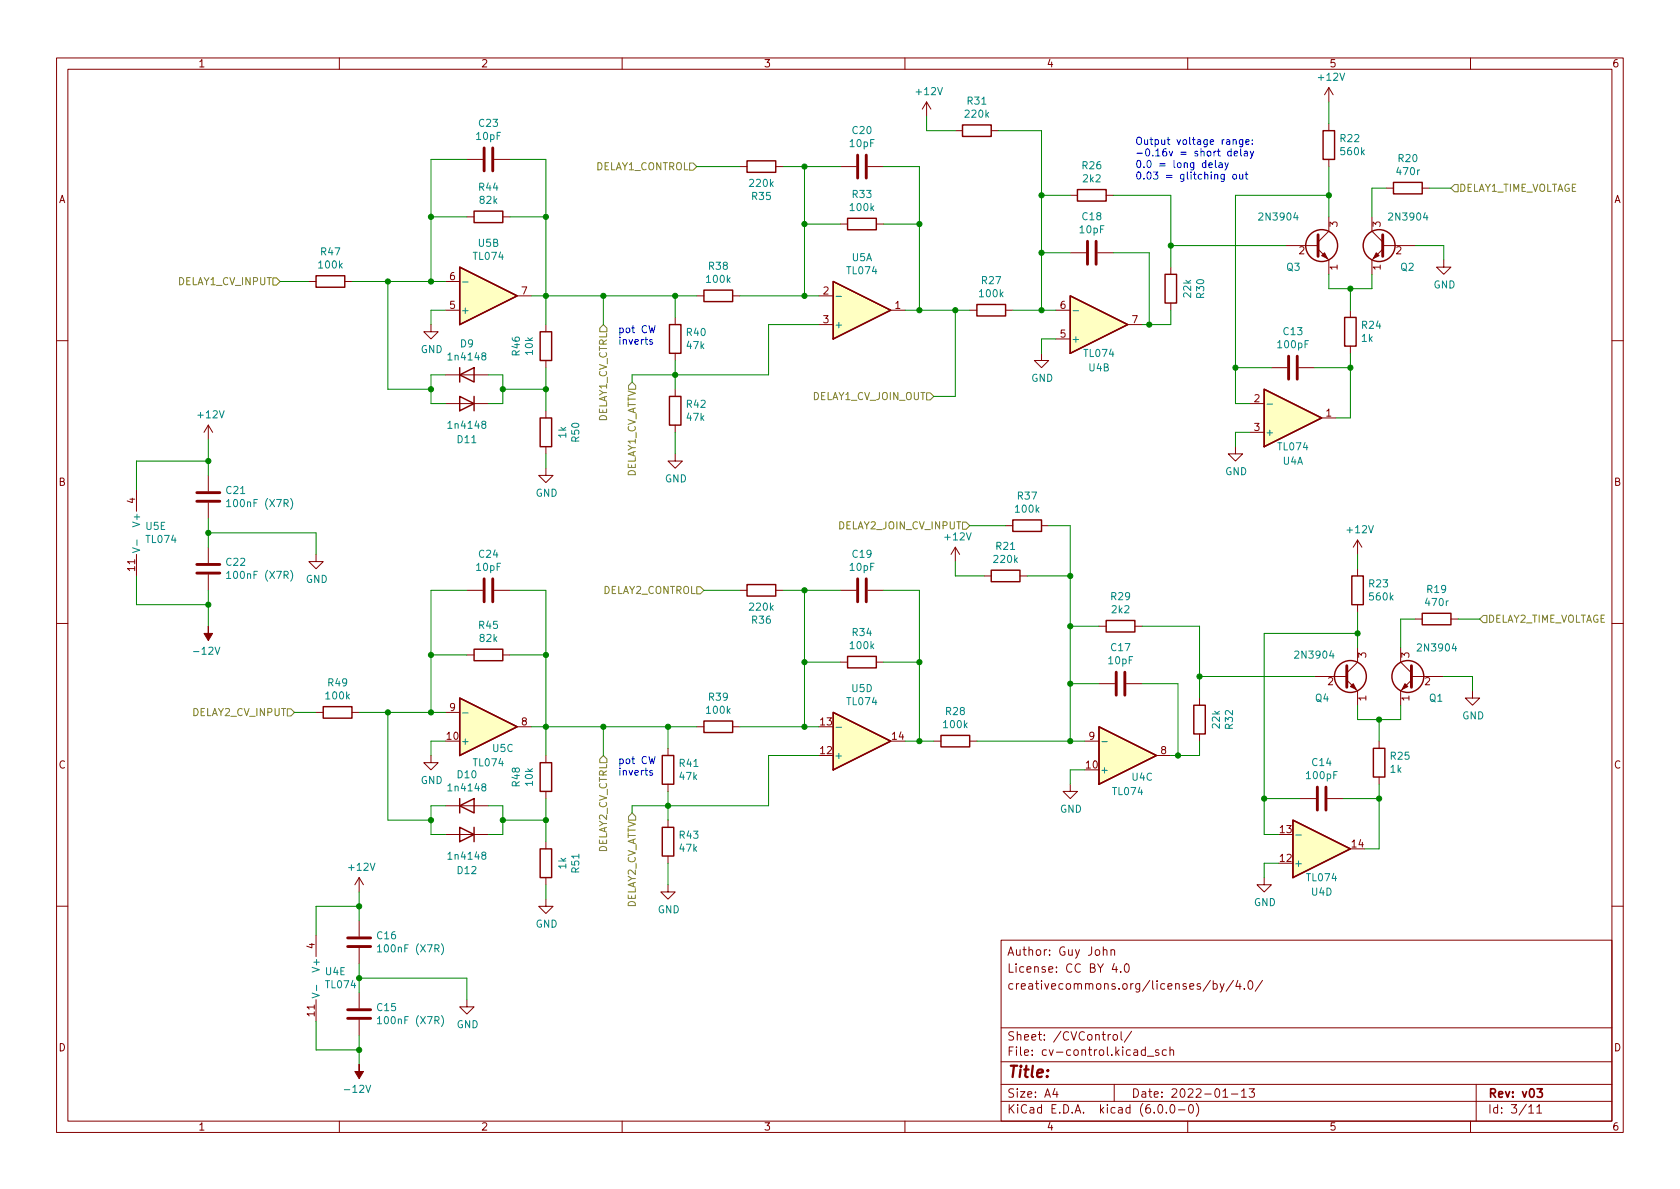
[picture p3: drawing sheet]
<svg xmlns="http://www.w3.org/2000/svg" width="297mm" height="210mm" viewBox="0 0 297 210" stroke-linecap="round" stroke-linejoin="round" font-family="sans-serif">
<g fill="none" stroke="#840000" stroke-width=".18">
<path d="M10 10.2h277v190.1h-277zM12 12.2h273v186.1h-273zM60 10.2v2M110 10.2v2M160 10.2v2M163.8 18l-.7 1.3M163.8 18v2.6M163.8 18l.8 1.3M210 10.2v2M234.9 15.5v2.5M234.9 15.5l-.7 1.3M234.9 15.5l.8 1.3"/>
<path d="M260 10.2v2M82.5 38.3h1.3M82.5 28.2h2.8M87.4 28.2h2.8M88.9 38.3h1.3M130.8 29.5h1.3M137.2 29.5h1.2M148.6 29.5h2.8M148.6 39.6h1.3M153.4 29.5h2.8M154.9 39.6h1.3M168.9 23.1h1.3"/>
<path d="M175.3 23.1h1.2M189.2 34.5h1.3M195.6 34.5h1.2M234.9 38.3v2.6l-1.9 1.9M234.9 21.8v1.3M234.9 28.2v1.3M242.6 38.3v2.6l1.9 1.9M245.1 33.3h1.3M251.5 33.3h1.2M54.6 49.8h1.3M61 49.8h1.2M76.2 57.4v1.3h1.3l-1.3 1.2-1.3-1.2h1.3"/>
<path d="M78.7 49.8h2.6M78.7 54.9h2.6M91.4 52.3h2.6M96.5 57.4v1.3M119.4 56.1v1.3M123.2 52.3h1.3M129.5 52.3h1.3M144.8 52.3h2.5M144.8 57.4h2.5M157.5 54.9h2.5M171.4 54.9h1.3M177.8 54.9h1.3"/>
<path d="M186.7 54.9h2.5M186.7 59.9h2.5M189.2 44.7h2.8M194.1 44.7h2.7M199.4 57.4h2.5M207 47.2v1.3M207 53.6v1.3M227.3 43.4h5.7M233 44.1l1.9 1.9v2.5M238.8 54.9v1.2M244.5 44.1l-1.9 1.9v2.5M244.5 43.4h5.7"/>
<path d="M255.3 46v1.2h1.2l-1.2 1.3-1.3-1.3h1.3M10 60.2h2M36.8 75.2l-.7 1.2M36.8 75.2v2.5M36.8 75.2l.8 1.2M78.7 66.3h7.7M78.7 71.4h7.7M96.5 63.7v1.3M96.5 72.6v1.3M96.5 79v1.3M119.4 62.5v1.2M119.4 68.8v1.3"/>
<path d="M119.4 75.2v1.2M184.1 62.5v1.2h1.3l-1.3 1.3-1.2-1.3h1.2M218.4 79v1.3h1.3l-1.3 1.2-1.2-1.2h1.2M221 71.4h2.5M221 76.4h2.5M224.8 65h2.8M229.6 65h2.8M233.7 73.9h2.5M238.8 61.2v1.3M285 60.2h2M24.1 86.6v3.8M24.1 98v3.8"/>
<path d="M36.8 84.1v2.8M36.8 88.9v2.8M36.8 96.8v2.8M55.9 98v1.3h1.2l-1.2 1.3-1.3-1.3h1.3M96.5 82.8v1.3h1.3l-1.3 1.2-1.3-1.2h1.3M119.4 80.3v1.2h1.2l-1.2 1.3-1.3-1.3h1.3M168.9 96.8l-.8 1.2M168.9 96.8v2.5M168.9 96.8l.8 1.2M177.8 93h1.3M184.1 93h1.3M240 95.5v2.5"/>
<path d="M240 95.5l-.7 1.3M240 95.5l.8 1.3M10 110.2h2M36.8 101.6v2.8M82.5 104.4h2.8M82.5 115.8h1.3M87.4 104.4h2.8M88.9 115.8h1.3M130.8 104.4h1.3M137.2 104.4h1.2M148.6 104.4h2.8M148.6 117.1h1.3"/>
<path d="M153.4 104.4h2.8M154.9 117.1h1.3M174 101.8h1.3M180.3 101.8h1.3M194.3 110.7h1.3M200.7 110.7h1.2M232.4 119.6h5.7M240 100.6v1.2M240 106.9v1.3M240 114.5v2.6l-1.9 1.9M247.6 114.5v2.6l2 1.9M249.6 119.6h5.7"/>
<path d="M250.2 109.5h1.3M256.5 109.5h1.3M285 110.2h2M55.9 126h1.2M62.2 126h1.3M76.2 133.6v1.3h1.3l-1.3 1.2-1.3-1.2h1.3M78.7 126h2.6M91.4 128.5h2.6M96.5 133.6v1.3M96.5 139.9v1.3M118.1 132.3v1.3M118.1 138.7v1.2"/>
<path d="M123.2 128.5h1.3M129.5 128.5h1.3M165.1 131.1h1.3M171.4 131.1h1.3M189.2 138.7v1.2h1.3l-1.3 1.3-1.2-1.3h1.2M191.8 131.1h2.5M194.3 120.9h2.8M199.1 120.9h2.8M204.5 133.6h2.5M212.1 123.4v1.3M212.1 129.8v1.3M238.1 120.3l1.9 1.9v2.5"/>
<path d="M243.8 131.1v1.2M243.8 137.4v1.3M249.6 120.3l-2 1.9v2.5M260.3 122.2v1.2h1.3l-1.3 1.3-1.2-1.3h1.2M63.5 155.2l-.8 1.3M63.5 155.2v2.5M63.5 155.2l.8 1.3M78.7 142.5h7.7M78.7 147.6h7.7M96.5 159v1.3h1.3l-1.3 1.2-1.3-1.2h1.3M96.5 148.8v1.3M96.5 155.2v1.3"/>
<path d="M118.1 156.5v1.2h1.3l-1.3 1.3-1.3-1.3h1.3M118.1 145v1.3M118.1 151.4v1.2M223.5 155.2v1.3h1.3l-1.3 1.2-1.3-1.2h1.3M229.9 141.2h2.8M234.7 141.2h2.8M10 160.2h2M55.9 165.3v3.9M55.9 176.8v3.8M63.5 162.8v2.8M63.5 167.6v2.8M63.5 175.5v2.8"/>
<path d="M82.5 176.8v1.2h1.3l-1.3 1.3-1.2-1.3h1.2M177 166.3h108v32h-108zM195.1 168.1l.2-.2 .3 .1 .1 .9M195.1 167.4v1.5M196.4 168.1l.2-.2 .4 .1 .1 .9M196.4 167.9v1M197 170.4l-.4 1h1M197.4 170.9v1M198.1 171.8v.1M198.9 170.6l.2-.2a.81 .81 0 0 1 .6 .7 .81 .81 0 0 1-.3 .8h-.1a.81 .81 0 0 1-.4-1.3zM214 173.4l-1.3 1.9M214.5 174l.4-.1 .3 .3v.4l-.1 .3h-.6"/>
<path d="M214.5 173.4v1.5M215.7 173.9l.4 1M216.4 173.9l-.5 1.4-.2 .1M218.1 173.4l-1.3 1.9M218.9 173.4l-.4 1h.9M219.2 173.9v1M220 174.8v.1M220.8 173.6l.2-.2a.81 .81 0 0 1 .6 .7 .81 .81 0 0 1-.3 .8h-.2a.81 .81 0 0 1-.3-1.3zM223.2 173.4l-1.3 1.9M285 160.2h2M60 198.3v2M63.5 180.3v2.8"/>
<path d="M110 198.3v2M160 198.3v2M177 194.8h108M177 191.8h108M177 187.8h108M177 181.8h108M186.5 192.5l-.4 1h1M186.9 193v1M196.4 182.9l-.3 .1-.2 .2M196.9 183.1l.2-.2 .4 .2 .1 .5-.2 .3h-.3l-.2-.1zM197 191.8v3M198.2 182.4v1.3l.2 .2"/>
<path d="M200.1 182.4l-1.3 1.9M202.5 185.7l-.4-.1-.3 .3v.4l.1 .3h.6M202.5 185.1v1.5M202.9 186.8h1.1M204.9 185.7l-.4-.1-.2 .2 .1 .3 .5 .1v.4h-.6M204.9 195.4l.2-.1a.81 .81 0 0 1 .6 .7 .81 .81 0 0 1-.3 .8h-.2a.81 .81 0 0 1-.6-.6 .81 .81 0 0 1 .3-.8zM206.2 196.7v.1M206.2 185.7l-.4-.1-.3 .3v.4l.1 .3h.6M206.9 185.8l.2-.2 .3 .1 .1 .9M206.9 185.1v1.5M207.1 195.4l.1-.1a.81 .81 0 0 1 .6 .7 .81 .81 0 0 1-.3 .8h-.1a.81 .81 0 0 1-.6-.6 .81 .81 0 0 1 .3-.8zM208.4 196.3h1.1"/>
<path d="M210 198.3v2M210.4 195.4l.1-.1a.81 .81 0 0 1 .6 .7 .81 .81 0 0 1-.3 .8h-.2a.81 .81 0 0 1-.5-.6 .81 .81 0 0 1 .3-.8zM211.5 195.1a1.72 1.72 0 0 1 0 2.3M216.2 194h.9M217.7 193.5h1.2M219.5 193l.4-.5v1.5M219.5 194h.9M220.9 192.5h.9l-.5 .6 .4 .1v.7l-.2 .1h-.4l-.2-.1M260 198.3v2M261 191.8v6.5M270.3 195.8l.4-.5v1.5M270.3 196.8h.9"/>
<path d="M271.7 195.8l.5-.5v1.5M271.7 196.8h.9"/>
</g>
<path d="M271.8 192.5h.9l-.5 .6 .4 .1v.7l-.2 .1h-.4l-.2-.1" fill="none" stroke="#840000" stroke-width=".3"/>
<g fill="none" stroke="#840000" stroke-width=".25">
<path d="M83.8 37.3h5.1v2.1h-5.1zM132.1 28.4h5.1v2.1h-5.1zM149.9 38.6h5v2h-5zM170.2 22.1h5.1v2h-5.1zM190.5 33.5h5.1v2.1h-5.1zM233.9 23.1h2.1v5.1h-2.1zM246.4 32.3h5.1v2h-5.1zM55.9 48.8h5.1v2h-5.1zM81.3 47.2l10.1 5.1-10.1 5.1zM95.5 58.7h2v5h-2zM118.4 57.4h2v5.1h-2zM124.5 51.3h5v2h-5z"/>
<path d="M147.3 49.8l10.2 5.1-10.2 5zM172.7 53.8h5.1v2.1h-5.1zM189.2 52.3l10.2 5.1-10.2 5.1zM206 48.5h2v5.1h-2zM237.7 56.1h2.1v5.1h-2.1zM81.3 66.3l2.5-1.3v2.6zM81.3 70.1l2.5 1.3-2.5 1.2zM81.3 65v2.6M83.8 70.1v2.5M95.5 73.9h2v5.1h-2zM118.4 70.1h2v5.1h-2zM223.5 68.8l10.2 5.1-10.2 5.1z"/>
<path d="M179.1 91.9h5v2.1h-5zM83.8 114.8h5.1v2h-5.1zM132.1 103.4h5.1v2h-5.1zM149.9 116.1h5v2h-5zM175.3 100.8h5v2.1h-5zM195.6 109.7h5.1v2.1h-5.1zM239 101.8h2v5.1h-2zM251.5 108.5h5v2h-5zM57.1 125h5.1v2h-5.1zM81.3 123.4l10.1 5.1-10.1 5.1zM95.5 134.9h2v5h-2zM117.1 133.6h2v5.1h-2z"/>
<path d="M124.5 127.5h5v2h-5zM147.3 126l10.2 5.1-10.2 5zM166.4 130h5v2.1h-5zM194.3 128.5l10.2 5.1-10.2 5.1zM211.1 124.7h2v5.1h-2zM242.8 132.3h2.1v5.1h-2.1zM81.3 142.5l2.5-1.3v2.6zM81.3 146.3l2.5 1.3-2.5 1.2zM81.3 141.2v2.6M83.8 146.3v2.5M95.5 150.1h2v5.1h-2zM117.1 146.3h2v5.1h-2z"/>
<path d="M228.6 145l10.2 5.1-10.2 5.1z"/>
<circle cx="233.7" cy="43.4" r="2.82"/>
<circle cx="243.8" cy="43.4" r="2.82"/>
<circle cx="238.8" cy="119.6" r="2.82"/>
<circle cx="248.9" cy="119.6" r="2.82"/>
</g>
<g fill="none" stroke="#840000" stroke-width=".51">
<path d="M85.6 26.2v4M87.1 26.2v4M151.6 27.4v4.1M153.2 27.4v4.1M192.3 42.7v4M193.8 42.7v4M233 41.5v3.8M244.5 41.5v3.8M227.8 63v4.1M229.4 63v4.1M34.8 87.1h4.1M34.8 88.6h4.1"/>
<path d="M34.8 99.8h4.1M34.8 101.3h4.1M85.6 102.4v4M87.1 102.4v4M151.6 102.4v4M153.2 102.4v4M197.4 118.9v4M198.9 118.9v4M238.1 117.7v3.8M249.6 117.7v3.8M232.9 139.2v4.1M234.4 139.2v4.1"/>
<path d="M61.5 178.6h4M61.5 165.9h4M61.5 167.4h4M61.5 180.1h4"/>
</g>
<g fill="none" stroke="#008484" stroke-width=".18">
<path d="M81.8 49.9h1M147.8 52.4h1M189.7 54.9h1M224 71.5h1M23.4 96.9l1.3 .4-1.3 .4M24.2 95.5v.9M40.1 88.7l.3-.4v1.3M40.1 89.6h.7M51.4 88.1a1.46 1.46 0 0 1 0 2M40.1 101.4l.3-.4v1.3M40.1 102.3h.7M51.4 100.8a1.46 1.46 0 0 1 0 2"/>
<path d="M81.8 126.1h1M147.8 128.6h1M194.8 131.1h1M229.1 147.7h1M55.2 175.6l1.3 .4-1.3 .5M56 174.2v1M66.7 167.4l.4-.3v1.2M66.7 168.3h.8M78.1 179.6a1.46 1.46 0 0 1 0 1.9M78.1 166.9a1.46 1.46 0 0 1 0 1.9M66.7 180.1l.4-.3v1.2M66.7 181h.8"/>
</g>
<g fill="#840000" stroke="#840000" stroke-width=".18">
<path d="M36.8 110.7v1.3h.8l-.8 1.3-.7-1.3h.7z"/>
<path d="M238.8 121.4l.5-.5 .5 1z"/>
<path d="M63.5 188.2v1.3h.8l-.8 1.2-.8-1.2h.8z"/>
<path d="M248.4 120.9l.5 .5-1 .5z"/>
<path d="M233.7 45.2l.5-.5 .5 1z"/>
<path d="M243.3 44.7l.5 .5-1 .5z"/>
</g>
<g fill="#ffffc2" stroke="#ffffc2" stroke-width=".18">
<path d="M228.6 145l10.2 5.1-10.2 5.1z"/>
<path d="M81.3 123.4l10.1 5.1-10.1 5.1z"/>
<path d="M81.3 47.2l10.1 5.1-10.1 5.1z"/>
<path d="M194.3 128.5l10.2 5.1-10.2 5.1z"/>
<path d="M147.3 49.8l10.2 5.1-10.2 5z"/>
<path d="M223.5 68.8l10.2 5.1-10.2 5.1z"/>
<path d="M147.3 126l10.2 5.1-10.2 5z"/>
<path d="M189.2 52.3l10.2 5.1-10.2 5.1z"/>
</g>
<path d="M121.9 28.8h.7l.6 .7-.6 .6h-.7zM257.2 32.6h.6v1.3h-.6l-.7-.6zM48.3 49.1h.6l.6 .7-.6 .6h-.6zM106.7 57.4l.6 .6v.7h-1.3v-.7zM111.8 67.6l.6 .6v.6h-1.3v-.6zM163.8 69.5h.7l.6 .6-.6 .6h-.7zM170.2 92.3h.6l.6 .7-.6 .6h-.6zM123.2 103.8h.6l.7 .6-.7 .6h-.6zM262.3 108.8h.6v1.3h-.6l-.7-.6zM50.8 125.3h.6l.7 .7-.7 .6h-.6zM106 134.2l.7-.6 .6 .6v.7h-1.3zM111.8 143.8l.6 .6v.6h-1.3v-.6z" fill="none" stroke="#848400" stroke-width=".18"/>
<g fill="none" stroke="#0000c2" stroke-width=".18">
<path d="M213.7 29.2l.6-.1v-.3h-.4l-.2 .2 .1 .6h.5M214.9 28.4v1.1l.2 .1M215.6 28.8h.4l.1 .8M216.1 29.1h-.4l-.2 .2 .2 .3h.4M216.5 30.8v1.1l-.3 .2-.3-.1M216.5 30.9l-.4-.1-.2 .3 .1 .5h.5M216.6 28.8l.3 .8M217.2 28.8l-.4 1.1-.2 .2M217.7 26.8l-.4-.1-.2 .3 .1 .5h.5M217.7 26.3v1.3M218 24.8l.2-.1 .3 .1 .1 .7M218.1 30.9l.3-.1 .2 .3v.3l-.2 .3-.3-.1-.1-.2z"/>
<path d="M218.2 27.2l.6-.2v-.2l-.4-.1-.2 .2 .1 .6h.5M219.2 30.8v.8l.3 .1 .2-.1M219.4 26.3v1.1l.1 .2M219.7 24.7v1l-.2 .3-.3-.1M219.7 24.8l-.3-.1-.3 .2 .1 .6h.5M219.7 30.8v.9M220 26.8h.5l.1 .8M220.1 30.8h.5M220.3 25.1l.6-.1-.1-.2-.3-.1-.2 .2v.6h.5M220.3 30.4v1.1l.3 .2M220.6 27l-.5 .1-.1 .2 .1 .3 .5-.1M221.1 26.7l.3 .9"/>
<path d="M221.4 25.4v.1M221.4 24.8v.1M221.7 26.7l-.5 1.2-.1 .1M114.7 57.6l.3 1.2 .3-.9 .2 .9 .3-1.2M115.3 60.1l-.3-.1-.1 .2v.2l.4 .1v.3h-.4M114.7 133.8l.3 1.2 .3-.9 .2 .9 .3-1.2M115.3 136.3l-.3-.1-.1 .2v.2l.4 .1v.3h-.4"/>
</g>
<g fill="none" stroke="#008400" stroke-width=".18">
<path d="M234.9 18v3.8M76.2 38.3h6.3M82.5 28.2h-6.3v21.6M90.2 28.2h6.3v29.2M90.2 38.3h6.3M123.2 29.5h7.6M138.4 29.5h10.2M142.2 29.5v22.8M142.2 39.6h6.4M156.2 29.5h6.4v25.4M156.2 39.6h6.4M163.8 20.6v2.5h5.1"/>
<path d="M176.5 23.1h7.6v31.8M184.1 34.5h5.1M196.8 34.5h10.2v12.7M234.9 34.5h-16.5v36.9h2.6M234.9 29.5v8.8M245.1 33.3h-2.5v5M252.7 33.3h3.8M49.5 49.8h5.1M62.2 49.8h16.5M68.6 49.8v19h7.6M78.7 54.9h-2.5v2.5M94 52.3h29.2"/>
<path d="M106.7 52.3v5.1M119.4 52.3v3.8M130.8 52.3h14M144.8 57.4h-8.9v8.9h-24.1v1.3M160 54.9h11.4M168.9 54.9v15.2h-3.8M179.1 54.9h7.6M184.1 44.7h5.1M186.7 59.9h-2.6v2.6M196.8 44.7h6.4v12.7M207 54.9v2.5h-5.1M207 43.4h20.3"/>
<path d="M234.9 48.5v2.5h7.7v-2.5M238.8 51v3.9M250.2 43.4h5.1v2.6M36.8 77.7v6.4M78.7 66.3h-2.5v5.1h2.5M86.4 66.3h2.5v5.1h-2.5M88.9 68.8h7.6M96.5 65v7.6M119.4 63.7v5.1M119.4 76.4v3.9M218.4 65h6.4M221 76.4h-2.6v2.6"/>
<path d="M232.4 65h6.4M238.8 62.5v11.4h-2.6M36.8 94.2h19.1v3.8M36.8 81.5h-12.7v5.1M36.8 91.7v5.1M96.5 80.3v2.5M168.9 99.3v2.5h5.1M171.4 93h6.4M185.4 93h3.8v38.1M240 98v2.6M24.1 101.8v5.1h12.7M36.8 104.4v6.3"/>
<path d="M76.2 115.8h6.3M82.5 104.4h-6.3v21.6M90.2 104.4h6.3v29.2M90.2 115.8h6.3M124.5 104.4h6.3M138.4 104.4h10.2M142.2 104.4v24.1M142.2 117.1h6.4M156.2 104.4h6.4v26.7M156.2 117.1h6.4M181.6 101.8h7.6M189.2 110.7h5.1"/>
<path d="M201.9 110.7h10.2v12.7M212.1 119.6h20.3M240 108.2v6.3M240 112h-16.5v35.6h2.6M250.2 109.5h-2.6v5M255.3 119.6h5v2.6M257.8 109.5h3.8M52.1 126h3.8M63.5 126h15.2M68.6 126v19h7.6M78.7 131.1h-2.5v2.5M94 128.5h29.2"/>
<path d="M106.7 128.5v5.1M118.1 128.5v3.8M118.1 139.9v5.1M130.8 128.5h14M144.8 133.6h-8.9v8.9h-24.1v1.3M160 131.1h5.1M172.7 131.1h19.1M189.2 120.9h5.1M191.8 136.1h-2.6v2.6M201.9 120.9h6.4v12.7M212.1 131.1v2.5h-5.1M240 124.7v2.5h7.6v-2.5"/>
<path d="M243.8 127.2v3.9M243.8 138.7v11.4h-2.5M63.5 157.7v5.1M78.7 142.5h-2.5v5.1h2.5M86.4 142.5h2.5v5.1h-2.5M88.9 145h7.6M96.5 141.2v7.6M96.5 156.5v2.5M118.1 152.6v3.9M223.5 141.2h6.4M226.1 152.6h-2.6v2.6M237.5 141.2h6.3"/>
<path d="M63.5 173h19v3.8M63.5 170.4v5.1M63.5 160.3h-7.6v5M55.9 180.6v5.1h7.6M63.5 183.1v5.1"/>
</g>
<g fill="#008400" stroke="#008400" stroke-width=".18">
<circle cx="240" cy="112" r=".46"/>
<circle cx="208.3" cy="133.6" r=".46"/>
<circle cx="243.8" cy="141.2" r=".46"/>
<circle cx="223.5" cy="141.2" r=".46"/>
<circle cx="243.8" cy="127.2" r=".46"/>
<circle cx="212.1" cy="119.6" r=".46"/>
<circle cx="184.1" cy="54.9" r=".46"/>
<circle cx="184.1" cy="44.7" r=".46"/>
<circle cx="162.6" cy="39.6" r=".46"/>
<circle cx="162.6" cy="54.9" r=".46"/>
<circle cx="168.9" cy="54.9" r=".46"/>
<circle cx="162.6" cy="131.1" r=".46"/>
<circle cx="162.6" cy="117.1" r=".46"/>
<circle cx="189.2" cy="110.7" r=".46"/>
<circle cx="189.2" cy="101.8" r=".46"/>
<circle cx="189.2" cy="131.1" r=".46"/>
<circle cx="189.2" cy="120.9" r=".46"/>
<circle cx="142.2" cy="117.1" r=".46"/>
<circle cx="142.2" cy="104.4" r=".46"/>
<circle cx="142.2" cy="128.5" r=".46"/>
<circle cx="184.1" cy="34.5" r=".46"/>
<circle cx="218.4" cy="65" r=".46"/>
<circle cx="238.8" cy="65" r=".46"/>
<circle cx="207" cy="43.4" r=".46"/>
<circle cx="203.2" cy="57.4" r=".46"/>
<circle cx="234.9" cy="34.5" r=".46"/>
<circle cx="238.8" cy="51" r=".46"/>
<circle cx="142.2" cy="39.6" r=".46"/>
<circle cx="142.2" cy="29.5" r=".46"/>
<circle cx="106.7" cy="52.3" r=".46"/>
<circle cx="119.4" cy="52.3" r=".46"/>
<circle cx="142.2" cy="52.3" r=".46"/>
<circle cx="119.4" cy="66.3" r=".46"/>
<circle cx="118.1" cy="142.5" r=".46"/>
<circle cx="118.1" cy="128.5" r=".46"/>
<circle cx="106.7" cy="128.5" r=".46"/>
<circle cx="96.5" cy="68.8" r=".46"/>
<circle cx="88.9" cy="68.8" r=".46"/>
<circle cx="76.2" cy="68.8" r=".46"/>
<circle cx="96.5" cy="115.8" r=".46"/>
<circle cx="76.2" cy="115.8" r=".46"/>
<circle cx="76.2" cy="145" r=".46"/>
<circle cx="63.5" cy="185.7" r=".46"/>
<circle cx="63.5" cy="160.3" r=".46"/>
<circle cx="63.5" cy="173" r=".46"/>
<circle cx="96.5" cy="52.3" r=".46"/>
<circle cx="96.5" cy="38.3" r=".46"/>
<circle cx="76.2" cy="49.8" r=".46"/>
<circle cx="76.2" cy="38.3" r=".46"/>
<circle cx="88.9" cy="145" r=".46"/>
<circle cx="96.5" cy="145" r=".46"/>
<circle cx="76.2" cy="126" r=".46"/>
<circle cx="96.5" cy="128.5" r=".46"/>
<circle cx="68.6" cy="49.8" r=".46"/>
<circle cx="36.8" cy="94.2" r=".46"/>
<circle cx="36.8" cy="106.9" r=".46"/>
<circle cx="68.6" cy="126" r=".46"/>
<circle cx="36.8" cy="81.5" r=".46"/>
</g>
<text font-size="2.8" fill="#840000" x="178" y="190.6">Title:</text>
<g font-size="2.1" fill="#840000">
<text x="178" y="172">License: CC BY 4.0</text>
<text x="178" y="169">Author: Guy John</text>
<text x="178" y="175">creativecommons.org/licenses/by/4.0/</text>
<text x="178" y="184">Sheet: /CVControl/</text>
<text x="178" y="186.7">File: cv-control.kicad_sch</text>
<text x="178" y="196.9">KiCad E.D.A. kicad (6.0.0-0)</text>
<text x="178" y="194.1">Size: A4</text>
<text x="200" y="194.1">Date: 2022-01-13</text>
<text x="263" y="194.1">Rev: v03</text>
<text x="263" y="196.9">Id: 3/11</text>
</g>
<g font-size="1.8" fill="#840000">
<text x="35" y="11.9">1</text>
<text x="85" y="11.9">2</text>
<text x="135" y="11.9">3</text>
<text x="185" y="11.9">4</text>
<text x="235" y="11.9">5</text>
<text x="285" y="11.9">6</text>
<text x="10.3" y="35.9">A</text>
<text x="285.3" y="35.9">A</text>
<text x="236.5" y="40.1" transform="rotate(-90 236.5 40.1)">3</text>
<text x="244.1" y="40.1" transform="rotate(-90 244.1 40.1)">3</text>
<text x="229.7" y="45">2</text>
<text x="236.5" y="47.7" transform="rotate(-90 236.5 47.7)">1</text>
<text x="244.1" y="47.7" transform="rotate(-90 244.1 47.7)">1</text>
<text x="246.8" y="45">2</text>
<text x="79.5" y="49.5">6</text>
<text x="92.2" y="52.1">7</text>
<text x="145.6" y="52.1">2</text>
<text x="79.5" y="54.6">5</text>
<text x="145.6" y="57.1">3</text>
<text x="158.3" y="54.6">1</text>
<text x="187.5" y="59.7">5</text>
<text x="187.5" y="54.6">6</text>
<text x="200.2" y="57.1">7</text>
<text x="221.8" y="71.1">2</text>
<text x="221.8" y="76.2">3</text>
<text x="234.5" y="73.7">1</text>
<text x="10.3" y="85.9">B</text>
<text x="23.9" y="89" transform="rotate(-90 23.9 89)">4</text>
<text x="285.3" y="85.9">B</text>
<text x="23.9" y="100.9" transform="rotate(-90 23.9 100.9)">11</text>
<text x="241.6" y="116.3" transform="rotate(-90 241.6 116.3)">3</text>
<text x="249.2" y="116.3" transform="rotate(-90 249.2 116.3)">3</text>
<text x="79.5" y="125.7">9</text>
<text x="234.8" y="121.2">2</text>
<text x="241.6" y="123.9" transform="rotate(-90 241.6 123.9)">1</text>
<text x="249.2" y="123.9" transform="rotate(-90 249.2 123.9)">1</text>
<text x="251.9" y="121.2">2</text>
<text x="79" y="130.8">10</text>
<text x="92.2" y="128.3">8</text>
<text x="145.1" y="128.3">13</text>
<text x="157.8" y="130.8">14</text>
<text x="192.5" y="130.8">9</text>
<text x="10.3" y="135.9">C</text>
<text x="145.1" y="133.3">12</text>
<text x="192.1" y="135.9">10</text>
<text x="205.2" y="133.3">8</text>
<text x="285.3" y="135.9">C</text>
<text x="226.3" y="147.3">13</text>
<text x="239" y="149.9">14</text>
<text x="226.3" y="152.4">12</text>
<text x="55.6" y="167.7" transform="rotate(-90 55.6 167.7)">4</text>
<text x="55.6" y="179.7" transform="rotate(-90 55.6 179.7)">11</text>
<text x="10.3" y="185.9">D</text>
<text x="285.3" y="185.9">D</text>
<text x="35" y="199.9">1</text>
<text x="85" y="199.9">2</text>
<text x="135" y="199.9">3</text>
<text x="185" y="199.9">4</text>
<text x="235" y="199.9">5</text>
<text x="285" y="199.9">6</text>
</g>
<g font-size="1.8" fill="#008484">
<text x="162.1" y="16.8">+12V</text>
<text x="233.2" y="14.3">+12V</text>
<text x="84.7" y="22.4">C23</text>
<text x="150.8" y="23.7">C20</text>
<text x="170.8" y="20.8">220k</text>
<text x="171.1" y="18.5">R31</text>
<text x="84.3" y="24.7">10pF</text>
<text x="150.3" y="26">10pF</text>
<text x="191.4" y="29.9">R26</text>
<text x="237" y="25.1">R22</text>
<text x="237.2" y="27.4">560k</text>
<text x="247.3" y="28.6">R20</text>
<text x="84.7" y="33.7">R44</text>
<text x="132.7" y="33">220k</text>
<text x="133" y="35.4">R35</text>
<text x="150.8" y="35">R33</text>
<text x="191.6" y="32.2">2k2</text>
<text x="247.1" y="31">470r</text>
<text x="84.9" y="36">82k</text>
<text x="150.4" y="37.3">100k</text>
<text x="191" y="41.2">10pF</text>
<text x="191.4" y="38.9">C18</text>
<text x="222.9" y="39">2N3904</text>
<text x="245.9" y="39">2N3904</text>
<text x="56.5" y="47.5">100k</text>
<text x="56.8" y="45.2">R47</text>
<text x="83.8" y="45.9">TL074</text>
<text x="84.6" y="43.6">U5B</text>
<text x="125.4" y="47.7">R38</text>
<text x="150.6" y="46.2">U5A</text>
<text x="227.5" y="47.9">Q3</text>
<text x="247.7" y="47.9">Q2</text>
<text x="125" y="50">100k</text>
<text x="149.8" y="48.5">TL074</text>
<text x="173.3" y="52.5">100k</text>
<text x="173.6" y="50.2">R27</text>
<text x="210.6" y="52.5" transform="rotate(-90 210.6 52.5)">22k</text>
<text x="212.9" y="52.7" transform="rotate(-90 212.9 52.7)">R30</text>
<text x="253.4" y="51">GND</text>
<text x="81.4" y="55.5">+</text>
<text x="121.5" y="59.4">R40</text>
<text x="147.4" y="58">+</text>
<text x="227" y="59.3">C13</text>
<text x="240.8" y="58.1">R24</text>
<text x="74.4" y="62.4">GND</text>
<text x="79.6" y="63.7">1n4148</text>
<text x="81.4" y="61.4">D9</text>
<text x="91.9" y="62.8" transform="rotate(-90 91.9 62.8)">R46</text>
<text x="94.2" y="62.7" transform="rotate(-90 94.2 62.7)">10k</text>
<text x="121.5" y="61.7">47k</text>
<text x="189.4" y="60.6">+</text>
<text x="191.8" y="63.1">TL074</text>
<text x="192.5" y="65.7">U4B</text>
<text x="226" y="61.6">100pF</text>
<text x="240.8" y="60.4">1k</text>
<text x="182.3" y="67.5">GND</text>
<text x="35.1" y="74">+12V</text>
<text x="79.6" y="75.8">1n4148</text>
<text x="100.1" y="77.4" transform="rotate(-90 100.1 77.4)">1k</text>
<text x="121.5" y="72.1">R42</text>
<text x="121.5" y="74.4">47k</text>
<text x="223.6" y="77.1">+</text>
<text x="80.9" y="78.4">D11</text>
<text x="102.4" y="78.1" transform="rotate(-90 102.4 78.1)">R50</text>
<text x="226" y="79.6">TL074</text>
<text x="226.8" y="82.2">U4A</text>
<text x="40.1" y="87.3">C21</text>
<text x="40.8" y="89.7">100nF (X7R)</text>
<text x="94.7" y="87.8">GND</text>
<text x="117.5" y="85.3">GND</text>
<text x="180" y="88.3">R37</text>
<text x="216.6" y="84">GND</text>
<text x="24.8" y="92.8" transform="rotate(-90 24.8 92.8)">V+</text>
<text x="25.8" y="93.7">U5E</text>
<text x="167.2" y="95.5">+12V</text>
<text x="179.6" y="90.6">100k</text>
<text x="238.3" y="94.3">+12V</text>
<text x="25.9" y="96">TL074</text>
<text x="40.1" y="100">C22</text>
<text x="84.3" y="100.9">10pF</text>
<text x="84.7" y="98.6">C24</text>
<text x="150.3" y="100.9">10pF</text>
<text x="150.8" y="98.6">C19</text>
<text x="175.8" y="99.5">220k</text>
<text x="176.2" y="97.2">R21</text>
<text x="40.8" y="102.4">100nF (X7R)</text>
<text x="54" y="103.1">GND</text>
<text x="132.7" y="108">220k</text>
<text x="196.5" y="106.1">R29</text>
<text x="242.1" y="103.9">R23</text>
<text x="242.2" y="106.2">560k</text>
<text x="252.2" y="107.2">470r</text>
<text x="252.4" y="104.8">R19</text>
<text x="84.7" y="111.2">R45</text>
<text x="84.9" y="113.5">82k</text>
<text x="133" y="110.3">R36</text>
<text x="150.8" y="112.5">R34</text>
<text x="196.6" y="108.4">2k2</text>
<text x="34.6" y="115.8">-12V</text>
<text x="150.4" y="114.8">100k</text>
<text x="196.1" y="117.4">10pF</text>
<text x="196.5" y="115.1">C17</text>
<text x="229.3" y="116.5">2N3904</text>
<text x="250.9" y="115.2">2N3904</text>
<text x="57.7" y="123.7">100k</text>
<text x="58.1" y="121.4">R49</text>
<text x="125.4" y="123.9">R39</text>
<text x="149.8" y="124.7">TL074</text>
<text x="150.6" y="122.4">U5D</text>
<text x="232.6" y="124.1">Q4</text>
<text x="252.7" y="124.1">Q1</text>
<text x="81.4" y="131.7">+</text>
<text x="125" y="126.2">100k</text>
<text x="166.9" y="128.7">100k</text>
<text x="167.3" y="126.4">R28</text>
<text x="215.7" y="128.7" transform="rotate(-90 215.7 128.7)">22k</text>
<text x="218" y="128.9" transform="rotate(-90 218 128.9)">R32</text>
<text x="258.5" y="127.2">GND</text>
<text x="80.9" y="137.6">D10</text>
<text x="83.8" y="135.5">TL074</text>
<text x="87.1" y="133">U5C</text>
<text x="120.2" y="135.6">R41</text>
<text x="120.2" y="137.9">47k</text>
<text x="147.4" y="134.2">+</text>
<text x="194.4" y="136.8">+</text>
<text x="231.1" y="137.8">100pF</text>
<text x="232.1" y="135.5">C14</text>
<text x="245.8" y="136.6">1k</text>
<text x="245.9" y="134.3">R25</text>
<text x="74.4" y="138.6">GND</text>
<text x="79.6" y="139.9">1n4148</text>
<text x="91.9" y="139" transform="rotate(-90 91.9 139)">R48</text>
<text x="94.2" y="138.9" transform="rotate(-90 94.2 138.9)">10k</text>
<text x="187.4" y="143.7">GND</text>
<text x="196.8" y="140.6">TL074</text>
<text x="200.2" y="138">U4C</text>
<text x="120.2" y="148.3">R43</text>
<text x="61.8" y="154">+12V</text>
<text x="79.6" y="152">1n4148</text>
<text x="80.9" y="154.6">D12</text>
<text x="100.1" y="153.6" transform="rotate(-90 100.1 153.6)">1k</text>
<text x="102.4" y="154.3" transform="rotate(-90 102.4 154.3)">R51</text>
<text x="120.2" y="150.6">47k</text>
<text x="228.7" y="153.3">+</text>
<text x="231.1" y="155.8">TL074</text>
<text x="116.3" y="161.5">GND</text>
<text x="221.7" y="160.2">GND</text>
<text x="231.9" y="158.4">U4D</text>
<text x="66.7" y="166.1">C16</text>
<text x="94.7" y="164">GND</text>
<text x="56.5" y="171.5" transform="rotate(-90 56.5 171.5)">V+</text>
<text x="57.6" y="172.4">U4E</text>
<text x="67.5" y="168.4">100nF (X7R)</text>
<text x="57.7" y="174.7">TL074</text>
<text x="66.7" y="178.8">C15</text>
<text x="67.5" y="181.1">100nF (X7R)</text>
<text x="80.7" y="181.8">GND</text>
<text x="61.3" y="193.2">-12V</text>
</g>
<g font-size="1.8" fill="#0000c2">
<text x="200.7" y="25.6">Output voltage range:</text>
<text x="200.7" y="27.6">-0.16v = short delay</text>
<text x="200.7" y="29.7">0.0 = long delay</text>
<text x="200.7" y="31.7">0.03 = glitching out</text>
<text x="109.2" y="58.9">pot CW</text>
<text x="109.2" y="60.9">inverts</text>
<text x="109.2" y="135.1">pot CW</text>
<text x="109.2" y="137.1">inverts</text>
</g>
<g font-size="1.8" fill="#848400">
<text x="105.1" y="30.1">DELAY1_CONTROL</text>
<text x="257.9" y="33.9">DELAY1_TIME_VOLTAGE</text>
<text x="31.5" y="50.4">DELAY1_CV_INPUT</text>
<text x="143.5" y="70.7">DELAY1_CV_JOIN_OUT</text>
<text x="107.3" y="74.9" transform="rotate(-90 107.3 74.9)">DELAY1_CV_CTRL</text>
<text x="112.4" y="84.9" transform="rotate(-90 112.4 84.9)">DELAY1_CV_ATTV</text>
<text x="148.3" y="93.6">DELAY2_JOIN_CV_INPUT</text>
<text x="106.4" y="105">DELAY2_CONTROL</text>
<text x="263" y="110.1">DELAY2_TIME_VOLTAGE</text>
<text x="34" y="126.6">DELAY2_CV_INPUT</text>
<text x="107.3" y="151.1" transform="rotate(-90 107.3 151.1)">DELAY2_CV_CTRL</text>
<text x="112.4" y="161.1" transform="rotate(-90 112.4 161.1)">DELAY2_CV_ATTV</text>
</g>
</svg>
